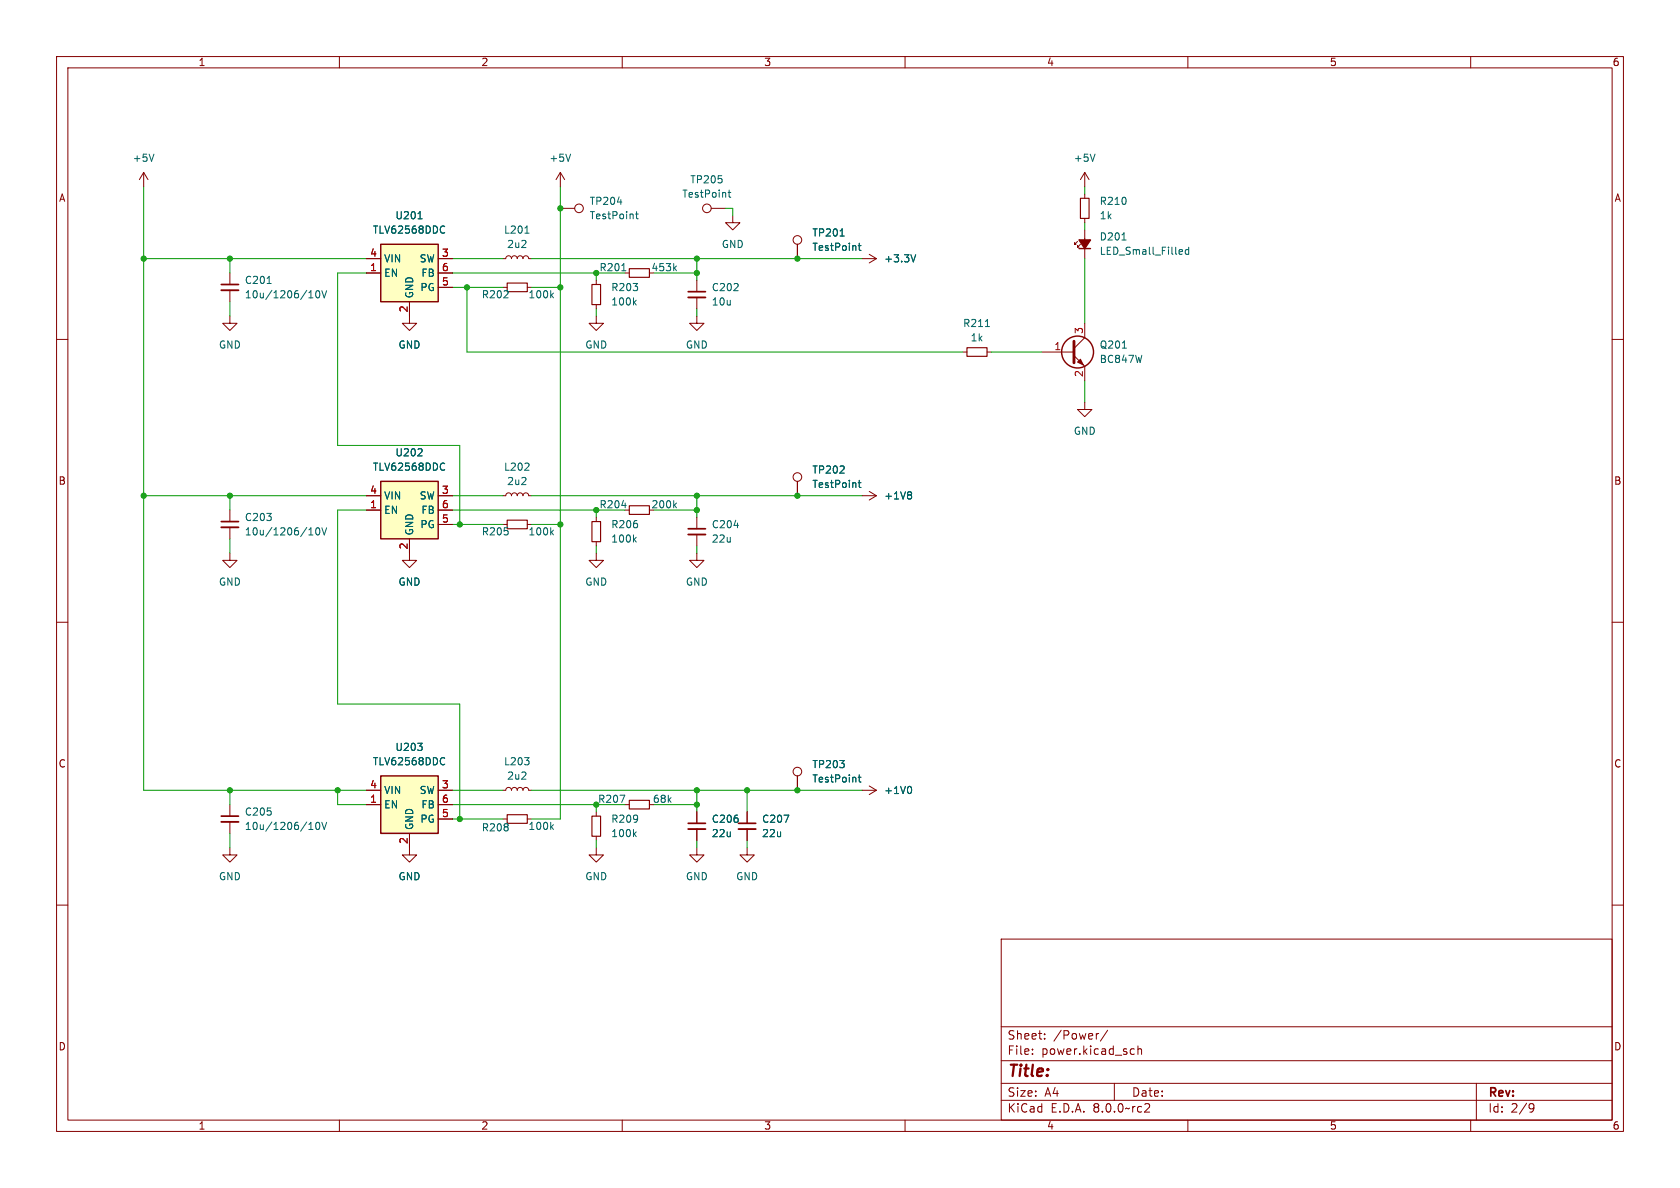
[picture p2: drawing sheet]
<svg xmlns="http://www.w3.org/2000/svg" width="297mm" height="210mm" viewBox="0 0 297 210" stroke-linecap="round" stroke-linejoin="round" font-family="sans-serif">
<g fill="none" stroke="#840000" stroke-width=".18">
<path d="M10 10h277v190h-277zM12 12h273v186h-273zM60 10v2M110 10v2M160 10v2M210 10v2M260 10v2M10 60h2M88.9 50.8h.8M93.2 50.8h.8M105.4 55.9v1.3h1.3l-1.3 1.2-1.3-1.2h1.3M105.4 49.5v.8"/>
<path d="M105.4 53.8v.8M110.5 48.3h.8M141 43.2v2.5M152.4 45.7h2.5M153.7 45l1.2 .7M154.9 45.7l-1.2 .8M285 60h2M40.6 97.8v1.3h1.3l-1.3 1.2-1.2-1.2h1.2M40.6 90.2v2M40.6 93.2v2.1M88.9 87.6h.5l.2-.3 .3-.2 .4 .2 .1 .3 .2-.3 .3-.2 .4 .2 .1 .3 .2-.3 .3-.2 .4 .2 .2 .3 .1-.3 .4-.2 .3 .2 .2 .3h.5M88.9 92.7h.8"/>
<path d="M93.2 92.7h.8M105.4 97.8v1.3h1.3l-1.3 1.2-1.3-1.2h1.3M105.4 91.4v.8M105.4 95.8v.7M123.2 97.8v1.3h1.3l-1.3 1.2-1.3-1.2h1.3M123.2 91.4v2.1M123.2 94.5v2M141 85.1v2.5M152.4 87.6h2.5M153.7 86.9l1.2 .7M154.9 87.6l-1.2 .8M10 110h2"/>
<path d="M285 110h2M141 137.2v2.5M152.4 139.7h2.5M153.7 138.9l1.2 .8M154.9 139.7l-1.2 .8M10 160h2M40.6 149.9v1.2h1.3l-1.3 1.3-1.2-1.3h1.2M40.6 142.2v2.1M40.6 145.3v2M88.9 144.8h.8M93.2 144.8h.8M105.4 149.9v1.2h1.3l-1.3 1.3-1.3-1.3h1.3"/>
<path d="M105.4 143.5v.8M105.4 147.8v.8M110.5 142.2h.8M285 160h2M177 166h108v32h-108zM60 198v2M110 198v2M160 198v2M177 194.5h108M177 191.5h108M177 187.5h108M177 181.5h108"/>
<path d="M182.5 186.3v.1M182.5 185.5v.1M184.7 183.6v.1M184.7 182.8v.1M194.2 182.7l-.2 .1M195.8 182.1l-1.3 2M197 191.5v3M200.1 185.4l.4 .1M200.5 186.3l-.4 .1M201.2 185.5l.2-.1 .3 .1 .1 .9M201.2 184.9v1.5M202.6 195.1l.5 .1 .1 .3-.9 1.1h.9"/>
<path d="M210 198v2M260 198v2M261 191.5v6.5M270.6 195.1l.5 .1a.99 .99 0 0 1-.4 1.4h-.2M271.2 195.7l-.3 .3h-.3"/>
<circle cx="141" cy="42.4" r=".76"/>
<circle cx="141" cy="84.3" r=".76"/>
<circle cx="141" cy="136.4" r=".76"/>
</g>
<g fill="none" stroke="#006464" stroke-width=".18">
<path d="M97.5 52.2l.3 .4M97.8 51.8l-.4 .5M109.9 47.9h.7M112.1 53.4l.4 .5M112.5 53.1l-.5 .5M119.2 47.4l.4 .5M119.6 47l-.5 .5M148.5 41.7h.7M151.7 43.4h.5M151.9 43v1.1l.3 .2M161.9 45l-.4 1.3M54.6 94.6h.7"/>
<path d="M54.7 93.6l.3-.3v1.3M56 93.4l.1-.1a.68 .68 0 0 1 .5 .6 .68 .68 0 0 1-.5 .7 .84 .84 0 0 1-.1-1.2zM56.9 93.3l.4 1.3 .4-1.3M92.7 83.1h.8M93.5 82v.4M97.5 94.1l.3 .5M97.8 93.7l-.4 .5M112.1 95.3l.4 .5M112.5 95l-.5 .5M129.8 92.9h.8M151.7 85.3h.5M151.9 84.9v1.1l.3 .2"/>
<path d="M160.9 86.9l.3 .3-.3 .3 .3 .2v.3l-.3 .2M151.7 137.4h.5M151.9 137v1.1l.3 .1M160.9 139a.79 .79 0 0 1 0 1.3M54.6 146.6h.7M54.7 145.7l.3-.3v1.2M55.9 145.5l.2-.1a.68 .68 0 0 1 .5 .6 .68 .68 0 0 1-.5 .6l-.2-.1-.1-.3zM56.9 145.4l.4 1.2 .4-1.2M97.5 146.1l.3 .5M97.8 145.8l-.4 .5M109.6 140.6h.9l-.6 1.2M112.1 147.4l.4 .5"/>
<path d="M112.5 147.1l-.5 .4"/>
</g>
<path d="M89.7 50h3.5v1.6h-3.5zM104.6 50.3h1.6v3.5h-1.6zM111.3 47.5h3.5v1.5h-3.5zM89.7 91.9h3.5v1.6h-3.5zM104.6 92.2h1.6v3.6h-1.6zM89.7 144h3.5v1.5h-3.5zM104.6 144.3h1.6v3.5h-1.6zM111.3 141.5h3.5v1.5h-3.5z" fill="none" stroke="#840000" stroke-width=".2"/>
<path d="M39.1 93.2h3.1M121.7 94.5h3M39.1 145.3h3.1" fill="none" stroke="#840000" stroke-width=".33"/>
<path d="M39.1 92.2h3.1M121.7 93.5h3M39.1 144.3h3.1" fill="none" stroke="#840000" stroke-width=".3"/>
<path d="M67.3 137.2h10.2v10.1h-10.2z" fill="#ffffc2"/>
<path d="M67.3 137.2h10.2v10.1h-10.2z" fill="none" stroke="#840000" stroke-width=".25"/>
<g fill="none" stroke="#840000" stroke-width=".18">
<path d="M40.6 48.3v2M40.6 51.3v2M123.2 55.9v1.3h1.3l-1.3 1.2-1.3-1.2h1.3M170.2 62.2h.7M174.5 62.2h.8M72.4 97.8v1.3h1.3l-1.3 1.2-1.3-1.2h1.3M110.5 90.2h.8M64.8 139.7h2.5M77.5 139.7h2.5M88.9 139.7h.5l.2-.4 .3-.1 .4 .1 .1 .4 .2-.4 .3-.1 .4 .1 .1 .4 .2-.4 .3-.1 .4 .1 .2 .4 .1-.4 .4-.1 .3 .1 .2 .4h.5M64.8 142.2h2.5M72.4 147.3v3.8h1.3l-1.3 1.3-1.3-1.3h1.3"/>
<path d="M77.5 142.2h2.5M77.5 144.8h2.5M123.2 149.9v1.2h1.3l-1.3 1.3-1.3-1.3h1.3M123.2 143.5v2M123.2 146.6v2M132.1 149.9v1.2h1.2l-1.2 1.3-1.3-1.3h1.3M132.1 143.5v2M132.1 146.6v2"/>
</g>
<g fill="none" stroke="#006464" stroke-width=".18">
<path d="M47.2 50.1h.7M54.6 52.7h.7M54.7 51.7l.3-.3v1.3M56 51.4h.1a.68 .68 0 0 1 .5 .6 .68 .68 0 0 1-.5 .7 .84 .84 0 0 1-.1-1.3zM56.9 51.4l.4 1.3 .4-1.3M174.2 57.7h.7M109.9 89.3h.8M119.2 89.3l.4 .5M119.6 88.9l-.5 .5M73.8 131.4h.8l-.4 .5M74.6 132v.5M78.3 133.9l.3 .2"/>
<path d="M78.6 135.1l-.3 .1M92.7 133.9h.8l-.4 .5M93.5 134.5v.6M138.6 144.1h.8l-.5 1.3"/>
</g>
<path d="M39.1 51.3h3.1M121.7 146.6h3M130.6 146.6h3" fill="none" stroke="#840000" stroke-width=".33"/>
<path d="M39.1 50.3h3.1M121.7 145.5h3M130.6 145.5h3" fill="none" stroke="#840000" stroke-width=".3"/>
<path d="M170.9 61.5h3.6v1.5h-3.6zM111.3 89.4h3.5v1.5h-3.5z" fill="none" stroke="#840000" stroke-width=".2"/>
<path d="M67.3 43.2h10.2v10.1h-10.2z" fill="#ffffc2"/>
<g fill="none" stroke="#840000" stroke-width=".25">
<path d="M67.3 43.2h10.2v10.1h-10.2zM190.8 43.9h2"/>
<circle cx="190.5" cy="62.2" r="2.82"/>
</g>
<g fill="none" stroke="#840000" stroke-width=".18">
<path d="M25.4 30.5l-.8 1.3M25.4 30.5v2.5M25.4 30.5l.8 1.3M99.1 36.8h2.5M191.8 30.5l-.8 1.3M191.8 30.5v2.5M191.8 34.3v.8M191.8 38.6v.8M191.8 30.5l.7 1.3M64.8 48.3h2.5M64.8 45.7h2.5M72.4 53.3v2.6"/>
<path d="M77.5 48.3h2.5M77.5 45.7h2.5M77.5 50.8h2.5M190.5 42.7l-.5 .5v-.3v.3h.2M191 43.2l-.5 .5v-.3v.3h.3M191.8 40.6v5.1M191.8 57.2v2.5l-1.9 1.9M184.1 62.2h5.8M189.9 62.9l1.9 1.9v2.5M191.8 71.1v1.3h1.2l-1.2 1.3-1.3-1.3h1.3"/>
<circle cx="102.4" cy="36.8" r=".76"/>
</g>
<g fill="none" stroke="#006464" stroke-width=".18">
<path d="M27.2 27.2l-.4 1.3M73.9 38.7h.7M78.3 39.9l.3 .2M109.1 35.7h.8M112.4 37.8h.4M112.5 37.4v1.1l.3 .2M193.6 27.2l-.4 1.3M78.6 41.1l-.3 .1M198.4 42.4h.7M208.9 44.1l.2 .3-.6 .1M209 44.9l-.1 .1M210.1 43.7v1.3"/>
<path d="M210.1 44.2l-.3-.1-.3 .3 .2 .5h.4M198.4 61.5h.7"/>
</g>
<path d="M191 35.1h1.5v3.5h-1.5z" fill="none" stroke="#840000" stroke-width=".2"/>
<path d="M190.8 42.4h2l-1 1.5z" fill="#840000" stroke="#840000" stroke-width=".25"/>
<path d="M189.9 60.3v3.8" fill="none" stroke="#840000" stroke-width=".51"/>
<path d="M190.5 64l.5-.5 .5 1z" fill="#840000" stroke="#840000" stroke-width=".18"/>
<path d="M67.3 85.1h10.2v10.2h-10.2z" fill="#ffffc2"/>
<path d="M67.3 85.1h10.2v10.2h-10.2z" fill="none" stroke="#840000" stroke-width=".25"/>
<g fill="none" stroke="#840000" stroke-width=".18">
<path d="M99.1 30.5l-.8 1.3M99.1 30.5v2.5M99.1 30.5l.7 1.3M125.7 36.8h2.6M129.5 38.1v1.3h1.3l-1.3 1.2-1.2-1.2h1.2M40.6 55.9v1.3h1.3l-1.3 1.2-1.2-1.2h1.2M64.8 45.7h2.5M64.8 48.3h2.5M72.4 53.3v3.9h1.3l-1.3 1.2-1.3-1.2h1.3M77.5 45.7h2.5M77.5 48.3h2.5M77.5 50.8h2.5"/>
<path d="M88.9 45.7h.5l.2-.3 .3-.2 .4 .2 .1 .3 .2-.3 .3-.2 .4 .2 .1 .3 .2-.3 .3-.2 .4 .2 .2 .3 .1-.3 .4-.2 .3 .2 .2 .3h.5M123.2 49.5v2.1M123.2 52.6v2M141 43.2v2.5M64.8 90.2h2.5M64.8 87.6h2.5M72.4 95.3v2.5M77.5 90.2h2.5M77.5 87.6h2.5M77.5 92.7h2.5M141 85.1v2.5M64.8 139.7h2.5"/>
<path d="M77.5 139.7h2.5M141 137.2v2.5M64.8 142.2h2.5M72.4 147.3v2.6M77.5 142.2h2.5M77.5 144.8h2.5M123.2 143.5v2M123.2 146.6v2M132.1 143.5v2M132.1 146.6v2"/>
<circle cx="125" cy="36.8" r=".76"/>
</g>
<g fill="none" stroke="#006464" stroke-width=".18">
<path d="M73.9 38.7h.7M78.3 39.9l.3 .2M100.9 27.2l-.4 1.3M128.7 34h.5M128.9 33.6v1.1l.3 .2M78.6 41.1l-.3 .1M92.8 41.2h.7M148.5 41.7h.7M151.7 43.4h.5M151.9 43v1.1l.3 .2M161.9 45l-.4 1.3M74.6 79.4v.5"/>
<path d="M73.8 80.6h.8M78.3 81.9l.3 .1M78.6 83l-.3 .1M151.7 85.3h.5M151.9 84.9v1.1l.3 .2M160.9 86.9l.3 .3-.3 .3 .3 .2v.3l-.3 .2M73.8 131.4h.8l-.4 .5M74.6 132v.5M78.3 133.9l.3 .2M78.6 135.1l-.3 .1M151.7 137.4h.5M151.9 137v1.1l.3 .1"/>
<path d="M160.9 139a.79 .79 0 0 1 0 1.3M138.6 144.1h.8l-.5 1.3"/>
</g>
<path d="M121.7 52.6h3" fill="none" stroke="#840000" stroke-width=".33"/>
<path d="M121.7 51.6h3" fill="none" stroke="#840000" stroke-width=".3"/>
<g fill="none" stroke="#009600" stroke-width=".18">
<path d="M25.4 33v106.7h39.4M99.1 33v111.8h-5.1M128.3 36.8h1.2v1.3M191.8 33v1.3M191.8 39.4v1.2M25.4 45.7h39.4M40.6 45.7v2.6M40.6 53.3v2.6M64.8 48.3h-5.1v30.4h21.6v14M80 45.7h8.9M80 48.3h30.5M80 50.8h8.9"/>
<path d="M82.5 50.8v11.4h87.7M94 45.7h58.4M94 50.8h5.1M105.4 48.3v1.2M105.4 54.6v1.3M115.6 48.3h7.6M123.2 45.7v3.8M123.2 54.6v1.3M191.8 45.7v11.5M175.3 62.2h8.8M191.8 67.3v3.8M25.4 87.6h39.4"/>
<path d="M40.6 87.6v2.6M40.6 95.3v2.5M64.8 90.2h-5.1v34.3h21.6v20.3M80 87.6h8.9M80 90.2h30.5M80 92.7h8.9M94 87.6h58.4M94 92.7h5.1M105.4 90.2v1.2M105.4 96.5v1.3M115.6 90.2h7.6M123.2 87.6v3.8"/>
<path d="M123.2 96.5v1.3M40.6 139.7v2.5M59.7 139.7v2.5h5.1M80 139.7h8.9M94 139.7h58.4M123.2 139.7v3.8M132.1 139.7v3.8M40.6 147.3v2.6M80 142.2h30.5M80 144.8h8.9M105.4 142.2v1.3M105.4 148.6v1.3"/>
<path d="M115.6 142.2h7.6M123.2 148.6v1.3M132.1 148.6v1.3"/>
</g>
<g fill="#009600" stroke="#009600" stroke-width=".18">
<circle cx="123.2" cy="45.7" r=".46"/>
<circle cx="123.2" cy="87.6" r=".46"/>
<circle cx="123.2" cy="48.3" r=".46"/>
<circle cx="141" cy="45.7" r=".46"/>
<circle cx="99.1" cy="36.8" r=".46"/>
<circle cx="99.1" cy="50.8" r=".46"/>
<circle cx="105.4" cy="48.3" r=".46"/>
<circle cx="82.5" cy="50.8" r=".46"/>
<circle cx="81.3" cy="144.8" r=".46"/>
<circle cx="105.4" cy="142.2" r=".46"/>
<circle cx="59.7" cy="139.7" r=".46"/>
<circle cx="40.6" cy="139.7" r=".46"/>
<circle cx="141" cy="87.6" r=".46"/>
<circle cx="132.1" cy="139.7" r=".46"/>
<circle cx="141" cy="139.7" r=".46"/>
<circle cx="123.2" cy="90.2" r=".46"/>
<circle cx="123.2" cy="139.7" r=".46"/>
<circle cx="123.2" cy="142.2" r=".46"/>
<circle cx="105.4" cy="90.2" r=".46"/>
<circle cx="81.3" cy="92.7" r=".46"/>
<circle cx="99.1" cy="92.7" r=".46"/>
<circle cx="25.4" cy="87.6" r=".46"/>
<circle cx="40.6" cy="87.6" r=".46"/>
<circle cx="40.6" cy="45.7" r=".46"/>
<circle cx="25.4" cy="45.7" r=".46"/>
</g>
<text font-size="2.8" fill="#840000" x="178" y="190.9">Title:</text>
<g font-size="2.1" fill="#840000">
<text x="178" y="184">Sheet:</text>
<text x="186.2" y="184">/Power/</text>
<text x="178" y="186.7">File:</text>
<text x="184.1" y="186.7">power.kicad_sch</text>
<text x="178" y="196.9">KiCad</text>
<text x="178" y="194.1">Size:</text>
<text x="184.7" y="194.1">A4</text>
<text x="185.7" y="196.9">E.D.A.</text>
<text x="193.3" y="196.9">8.0.0~rc2</text>
<text x="200" y="194.1">Date:</text>
<text x="263" y="194.3">Rev:</text>
<text x="263" y="196.9">Id:</text>
<text x="267.1" y="196.9">2/9</text>
</g>
<g font-size="1.8" fill="#840000">
<text x="35" y="11.9">1</text>
<text x="85" y="11.9">2</text>
<text x="135" y="11.9">3</text>
<text x="185" y="11.9">4</text>
<text x="235" y="11.9">5</text>
<text x="285" y="11.9">6</text>
<text x="10.3" y="35.9">A</text>
<text x="285.3" y="35.9">A</text>
<text x="10.3" y="85.9">B</text>
<text x="285.3" y="85.9">B</text>
<text x="10.3" y="135.9">C</text>
<text x="285.3" y="135.9">C</text>
<text x="10.3" y="185.9">D</text>
<text x="285.3" y="185.9">D</text>
<text x="35" y="199.9">1</text>
<text x="85" y="199.9">2</text>
<text x="135" y="199.9">3</text>
<text x="185" y="199.9">4</text>
<text x="235" y="199.9">5</text>
<text x="285" y="199.9">6</text>
</g>
<g font-size="1.8" fill="#006464">
<text x="23.4" y="28.8">+5V</text>
<text x="97" y="28.8">+5V</text>
<text x="189.7" y="28.8">+5V</text>
<text x="120.5" y="35.2">TestPoint</text>
<text x="121.9" y="32.6">TP205</text>
<text x="65.8" y="41.5">TLV62568DDC</text>
<text x="69.8" y="39">U201</text>
<text x="89" y="41.5">L201</text>
<text x="104.1" y="36.4">TP204</text>
<text x="104.1" y="39">TestPoint</text>
<text x="194.3" y="36.4">R210</text>
<text x="194.3" y="39">1k</text>
<text x="67.8" y="46.6">VIN</text>
<text x="74.1" y="46.6">SW</text>
<text x="89.6" y="44">2u2</text>
<text x="127.5" y="44">GND</text>
<text x="143.5" y="42">TP201</text>
<text x="143.5" y="44.6">TestPoint</text>
<text x="156.2" y="46.6">+3.3V</text>
<text x="194.3" y="42.7">D201</text>
<text x="194.3" y="45.2">LED_Small_Filled</text>
<text x="43.2" y="50.4">C201</text>
<text x="43.2" y="52.9">10u/1206/10V</text>
<text x="67.8" y="49.1">EN</text>
<text x="73.3" y="52.8" transform="rotate(-90 73.3 52.8)">GND</text>
<text x="74.2" y="51.7">PG</text>
<text x="74.4" y="49.1">FB</text>
<text x="85.1" y="52.9">R202</text>
<text x="93.3" y="52.9">100k</text>
<text x="105.9" y="48.1">R201</text>
<text x="108" y="51.7">R203</text>
<text x="115.1" y="48.1">453k</text>
<text x="125.7" y="51.7">C202</text>
<text x="108" y="54.2">100k</text>
<text x="125.7" y="54.2">10u</text>
<text x="170.2" y="58">R211</text>
<text x="38.6" y="61.8">GND</text>
<text x="70.4" y="61.8">GND</text>
<text x="103.4" y="61.8">GND</text>
<text x="121.2" y="61.8">GND</text>
<text x="171.5" y="60.6">1k</text>
<text x="194.3" y="64.4">BC847W</text>
<text x="194.3" y="61.8">Q201</text>
<text x="189.7" y="77.1">GND</text>
<text x="65.8" y="83.4">TLV62568DDC</text>
<text x="69.8" y="80.9">U202</text>
<text x="89" y="83.4">L202</text>
<text x="143.5" y="83.9">TP202</text>
<text x="67.8" y="88.5">VIN</text>
<text x="74.1" y="88.5">SW</text>
<text x="89.6" y="86">2u2</text>
<text x="143.5" y="86.5">TestPoint</text>
<text x="156.2" y="88.5">+1V8</text>
<text x="43.2" y="92.3">C203</text>
<text x="43.2" y="94.8">10u/1206/10V</text>
<text x="67.8" y="91">EN</text>
<text x="73.3" y="94.7" transform="rotate(-90 73.3 94.7)">GND</text>
<text x="74.2" y="93.6">PG</text>
<text x="74.4" y="91">FB</text>
<text x="85.1" y="94.8">R205</text>
<text x="93.3" y="94.8">100k</text>
<text x="105.9" y="90.1">R204</text>
<text x="108" y="93.6">R206</text>
<text x="115.1" y="90.1">200k</text>
<text x="125.7" y="93.6">C204</text>
<text x="108" y="96.1">100k</text>
<text x="125.7" y="96.1">22u</text>
<text x="38.6" y="103.7">GND</text>
<text x="70.4" y="103.7">GND</text>
<text x="103.4" y="103.7">GND</text>
<text x="121.2" y="103.7">GND</text>
<text x="65.8" y="135.5">TLV62568DDC</text>
<text x="69.8" y="132.9">U203</text>
<text x="89" y="135.5">L203</text>
<text x="143.5" y="136">TP203</text>
<text x="67.8" y="143.1">EN</text>
<text x="67.8" y="140.6">VIN</text>
<text x="74.1" y="140.6">SW</text>
<text x="74.4" y="143.1">FB</text>
<text x="89.6" y="138">2u2</text>
<text x="105.6" y="142.1">R207</text>
<text x="115.3" y="142.1">68k</text>
<text x="143.5" y="138.5">TestPoint</text>
<text x="156.2" y="140.6">+1V0</text>
<text x="43.2" y="144.4">C205</text>
<text x="43.2" y="146.9">10u/1206/10V</text>
<text x="73.3" y="146.8" transform="rotate(-90 73.3 146.8)">GND</text>
<text x="74.2" y="145.6">PG</text>
<text x="85.1" y="147.2">R208</text>
<text x="93.3" y="146.9">100k</text>
<text x="108" y="145.6">R209</text>
<text x="108" y="148.2">100k</text>
<text x="125.7" y="145.6">C206</text>
<text x="125.7" y="148.2">22u</text>
<text x="134.6" y="145.6">C207</text>
<text x="134.6" y="148.2">22u</text>
<text x="38.6" y="155.8">GND</text>
<text x="70.4" y="155.8">GND</text>
<text x="103.4" y="155.8">GND</text>
<text x="121.2" y="155.8">GND</text>
<text x="130" y="155.8">GND</text>
</g>
<g font-size="1.8" fill="#a90000">
<text x="65.3" y="45.5">4</text>
<text x="78" y="45.5">3</text>
<text x="65.3" y="48">1</text>
<text x="78" y="50.5">5</text>
<text x="78" y="48">6</text>
<text x="72.1" y="55.3" transform="rotate(-90 72.1 55.3)">2</text>
<text x="191.5" y="59.1" transform="rotate(-90 191.5 59.1)">3</text>
<text x="186.3" y="62">1</text>
<text x="191.5" y="66.7" transform="rotate(-90 191.5 66.7)">2</text>
<text x="65.3" y="89.9">1</text>
<text x="65.3" y="87.4">4</text>
<text x="78" y="87.4">3</text>
<text x="78" y="89.9">6</text>
<text x="78" y="92.5">5</text>
<text x="72.1" y="97.2" transform="rotate(-90 72.1 97.2)">2</text>
<text x="65.3" y="142">1</text>
<text x="65.3" y="139.4">4</text>
<text x="78" y="139.4">3</text>
<text x="78" y="142">6</text>
<text x="72.1" y="149.3" transform="rotate(-90 72.1 149.3)">2</text>
<text x="78" y="144.5">5</text>
</g>
</svg>
